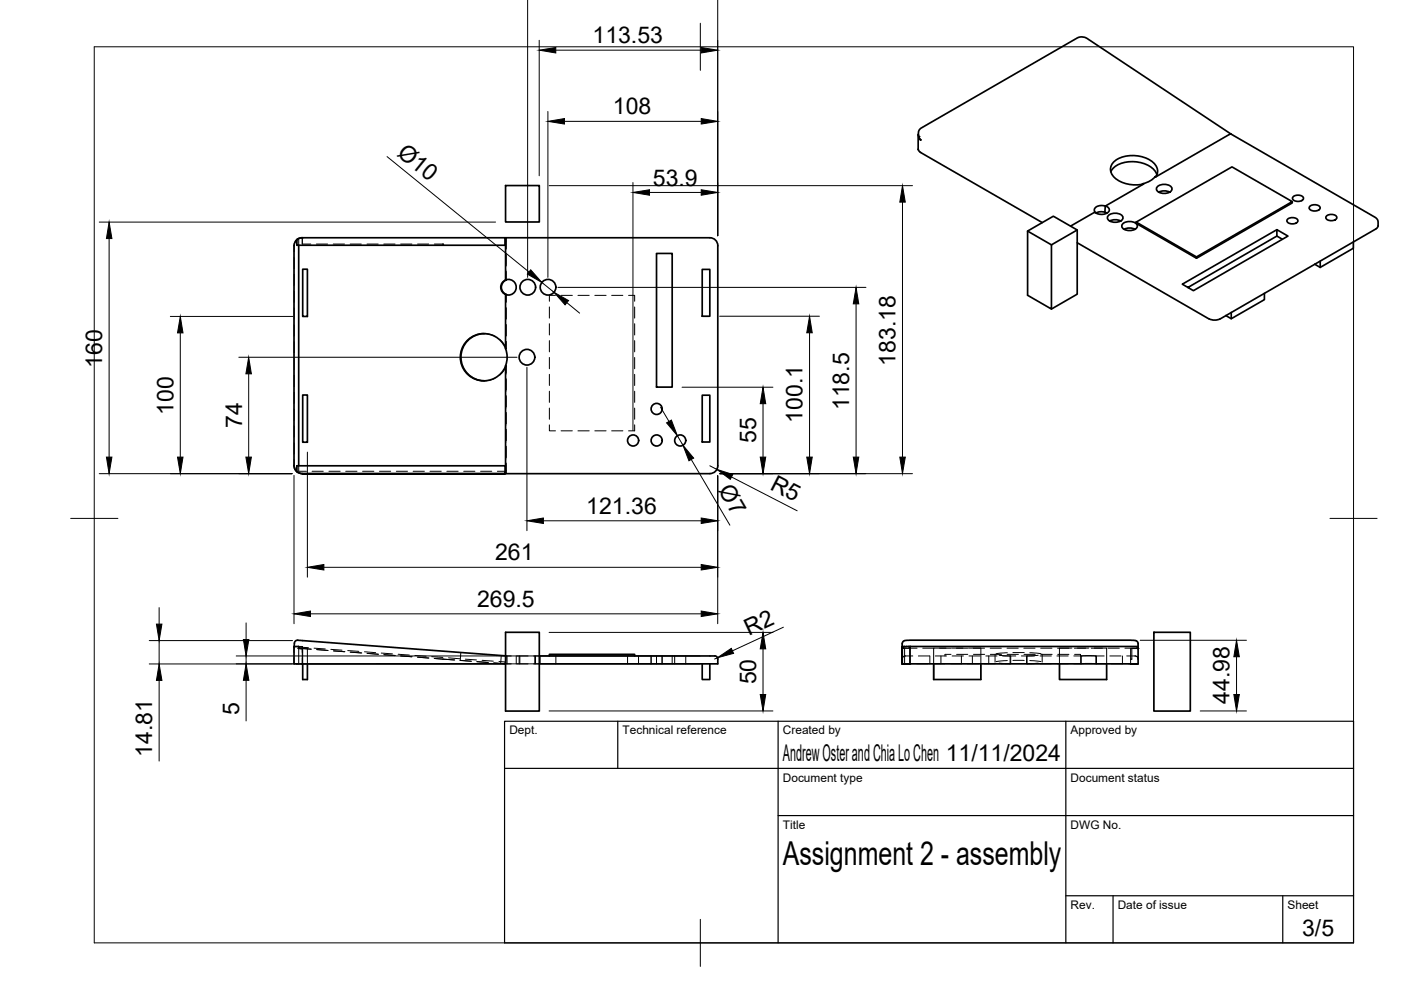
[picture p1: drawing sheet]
<svg xmlns="http://www.w3.org/2000/svg" width="297mm" height="210mm" viewBox="0 0 297 210" stroke-linecap="round" stroke-linejoin="round" font-family="sans-serif">
<!-- layer: Visible -->
<g fill="none" stroke="#000" stroke-width=".36">
<path d="M107.2 39.3h7.1v7.8h-7.1zM194.7 28.6v3.1M194.7 31.7h.1M194.7 31.7l.5 .6 25.8 14.9M194.7 28.6l.1 .4M194.7 28.4l.1 .6M194.8 29v.2M194.8 29.3l.4 .3M194.8 29.2l.4 .4M195.2 29.6h.1M235.5 36.4a5 5 0 0 1 5.1-2.1 5 5 0 0 1 4.7 2.8M245.1 37.3a6.4 6.4 0 0 1-3 1.8"/>
<path d="M245.3 39.6a2.16 2.16 0 0 1 3.2 .3 1.43 1.43 0 0 1-1.9 1.1 1.27 1.27 0 0 1-1.4-1.1zM260.7 28.5l-15.7 9a2.35 2.35 0 0 0-1-3.5 7.1 7.1 0 0 0-7.7 .1 2.33 2.33 0 0 0 .6 4 7.4 7.4 0 0 0 5.5 .9l-8.1 4.7v1.3M261 28.4l30.5 17.7 .5 .4 .2 .4a1.43 1.43 0 0 1-.5 1.6l-33 19.1M261 28.4l-30.5-20.3a2.1 2.1 0 0 0-2.2 0l-33 19-.5 .6-.1 .9M261 28.4l-.3 .1M62.3 52.1l.1 46.7M62.9 50.8l-.4 .6-.1 .7M62.9 50.8l1.1-.4h43.1v1.6h-44.2zM63.3 52v46.8M64.2 57.1h1v10h-1zM107.1 50.4h.1M107.2 59.3v.1"/>
<path d="M107.2 59.3a1.66 1.66 0 0 0-1 1.6 1.66 1.66 0 0 0 1 1.6M107.3 59.3l-.1 .1M107.4 59.3a1.66 1.66 0 0 0-1.1 1.6 1.66 1.66 0 0 0 1.1 1.6M139.2 53.7h3.3v28.4h-3.3zM148.9 57.1h1.6v9.9h-1.6zM152.2 52.1v46.6a1.66 1.66 0 0 1-1.7 1.7M152.2 52.1a1.66 1.66 0 0 0-1.7-1.7h-43.3v9a1.66 1.66 0 0 1 2.3 1.5 1.66 1.66 0 0 1-2.3 1.6M217.9 49l5 2.9M228.4 48.8l-5.5 3.1v13.6l-5-2.9v-13.6l5.4-3.2 5.1 3v13.6l-5.5 3.1M228.4 51.5l27.9 16.1M232.1 45l-5.1 2.9M234.3 45l.4 .2"/>
<path d="M234.3 45h.1M234.3 45l-.9-.1-1 .3M234.3 43.7l-1.1-.1a.97 .97 0 0 0-1 1.4M234.4 43.7a.84 .84 0 0 1 .8 .8 .84 .84 0 0 1-.9 .8l-1.3 .1-.9-.4M235 45.7a2.16 2.16 0 0 1 3.1 .3 1.43 1.43 0 0 1-1.9 1.1 1.27 1.27 0 0 1-1.4-1.1zM235.3 46.9a2.58 2.58 0 0 1 2.3 0M238 47.5a2.16 2.16 0 0 1 3.1 .3 1.43 1.43 0 0 1-1.9 1.1 1.27 1.27 0 0 1-1.4-1.1zM238.3 48.6a2.58 2.58 0 0 1 2.4 0M240.9 47.1l20.3-11.7 12.8 7.3-20.3 11.8zM240.9 47.1v.3l12.8 7.4v-.3M245.7 40.7a2.58 2.58 0 0 1 2.3 0M270.7 48.7l-20 11.6 2.3 1.3 20.1-11.5-2.4-1.4v1.4l-18.8 10.9"/>
<path d="M270.7 50.1l1.2 .6M272.9 46.6a1.46 1.46 0 0 1 2.3 .2 1.36 1.36 0 0 1-2.4 0zM274 42.7v.3l-20.3 11.8M274.1 41.8a1.46 1.46 0 0 1 2.3 .2 1.36 1.36 0 0 1-2.4 0zM277.6 43.8a1.46 1.46 0 0 1 2.3 .3 1.36 1.36 0 0 1-2.3 0zM278.8 56h.1M279.9 55.4v1.3M281.2 45.9a1.46 1.46 0 0 1 2.2 .2 1.36 1.36 0 0 1-2.3 0zM286.9 51.3v1.3l-7 4.1-1.1-.7M102.6 70.7a5 5 0 0 0-4.9 5 5 5 0 0 0 4.9 5M107.2 62.5v11.4l.3 1.8-.3 1.8v22.9h43.3M107.2 73.8a5 5 0 0 0-7.6-2 5 5 0 0 0 0 7.9 5 5 0 0 0 7.6-2.1"/>
<path d="M107.2 62.5h.1M256.3 67.6a2.58 2.58 0 0 0 2.4 0M261 66.2v1.4M268.1 62.2v1.3l-7.1 4.1-1.1-.7M62.3 98.8l.5 1.1 .5 .3 .7 .2M62.4 99l.2 .6M62.9 99.9l.5 .4 .6 .1M64.2 83.7h1v10.1h-1zM148.9 83.8h1.6v9.9h-1.6zM62.9 100v-1.2h44.2v1.6h-43h43.1M62.4 136.4v.7M62.4 136.4a1.11 1.11 0 0 1 1.5-.6l43.3 3.3"/>
<path d="M63.3 137.4l.8 .1M63.3 137.4h.1M64 137.4h-.7v-.3h-1v3.7l44.9-.1M107.2 134.1h7.1v16.7h-7.1zM114.3 139.1h37.2M116.5 139.1v-.4h18.1v.4M151.5 139.1a.67 .67 0 0 1 .7 .6v1.1h-37.9M191.3 137.1v3.7zM191.3 137.2v3.5M191.6 137.4h.1M191.5 137.4h.1M192.9 137.1h48.3v.3"/>
<path d="M241.2 137.4l.1 .1M241.2 137.4h.1M241.3 137.5v-1.1l-.1-.3-.5-.3-.9-.1-47.6 .1-.8 .3-.1 1h1.4l.2 .3-.1-.3h.1v3.7h-1.6M241.3 137.5v3.3h-.4M244.6 134.1h7.8v16.7h-7.8zM64.2 140.8v3.3h1v-3.3M148.9 140.8v3.3h1.6v-3.3M191.3 140.7v.1M191.7 140.8h49.2M198 140.8v3.3h10v-3.3M224.6 140.8v3.3h10v-3.3M239.7 140.8h1.2"/>
<circle cx="111.7" cy="75.7" r="1.66"/>
<circle cx="111.9" cy="60.9" r="1.66"/>
<circle cx="116.2" cy="60.9" r="1.66"/>
<circle cx="134.2" cy="93.4" r="1.17"/>
<circle cx="139.2" cy="86.7" r="1.17"/>
<circle cx="139.2" cy="93.4" r="1.17"/>
<circle cx="144.2" cy="93.4" r="1.17"/>
</g>
<g fill="#000">
<circle cx="194.8" cy="29.3" r=".18"/>
<circle cx="194.8" cy="29" r=".18"/>
<circle cx="64" cy="50.4" r=".18"/>
<circle cx="107.2" cy="62.5" r=".18"/>
<circle cx="64.1" cy="100.4" r=".18"/>
<circle cx="107.1" cy="100.4" r=".18"/>
<circle cx="241.3" cy="137.5" r=".18"/>
<circle cx="191.3" cy="140.8" r=".18"/>
<circle cx="240.9" cy="140.8" r=".18"/>
</g>
<!-- layer: Hidden -->
<g fill="none" stroke="#000" stroke-width=".21">
<path d="M62.4 54.6v2.4M62.4 58.1v2.4M62.9 50.8h.1M62.9 50.8v1.2M63.3 50.6l-.7 .6a3.3 3.3 0 0 0-.2 2.2M63.3 50.5v1.5M64.1 50.4v1.3h1.8M67.1 51.7h2.4M70.7 51.7h2.3M74.2 51.7h2.4M77.8 51.7h2.4M81.4 51.7h2.4"/>
<path d="M84.9 51.7h2.4M88.5 51.7h2.4M92.1 51.7h1.9v.3M93.9 51.7v.3M107.1 50.4v1.6M107.2 50.4v2.1M107.2 53.7v2.4M107.2 57.2v2.1M107.3 50.4v2.4M107.3 54v2.4M107.3 57.6v1.7M62.4 61.7v2.4"/>
<path d="M62.4 65.3v2.4M62.4 68.9v2.3M62.4 72.4v2.4M62.4 76v2.4M62.4 79.6v2.4M102.6 70.8h.1M102.6 70.8l1.2 .1 1.2 .4M106 72l.8 .9 .5 1M107.2 73.8v.1M107.2 62.5v1.5M107.2 65.2v2.4M107.2 68.8v2.4"/>
<path d="M107.2 72.4v1.5M107.2 77.5v2M107.2 77.5v.2M107.2 77.5h.1M107.2 73.9h.1M107.3 77.5a4.4 4.4 0 0 1-1.3 2M107.3 62.5v1.6M107.3 65.3v2.3M107.3 68.8v2.4M107.3 72.4v1.5M107.3 77.5v1.6M116.5 65.1v2.4"/>
<path d="M116.5 68.6v2.4M116.5 72.2v2.4M116.5 75.8v2.4M116.5 79.4v2.3M117.8 62.6h-1.3v1.3M119 62.6h2.3M122.5 62.6h2.4M126.1 62.6h2.4M129.7 62.6h2.4M133.3 62.6h1.3v1.3M134.6 65.1v2.4M134.6 68.6v2.4"/>
<path d="M134.6 72.2v2.4M134.6 75.8v2.4M134.6 79.4v2.3M62.3 98.8h.1M62.3 98.8l.1 .1M62.4 83.2v2.3M62.4 86.7v2.4M62.4 90.3v2.4M62.4 93.9v2.4M62.4 97.4v1.4M62.9 98.8v1.2M63.3 98.8v1.1h1.7"/>
<path d="M66.2 99.9h2.3M69.7 99.9h2.4M73.3 99.9h2.4M76.9 99.9h2.4M80.5 99.9h2.3M84 99.9h2.4M87.6 99.9h2.4M91.2 99.9h2.4M94.7 99.9h2.4M98.3 99.9h2.4M101.9 99.9h2.4M102.6 80.7h.1"/>
<path d="M105 80.2l-1.2 .4-1.2 .1M105.5 99.9h1.6v.5M107.2 80.7v2.3M107.2 84.2v2.4M107.2 87.8v2.4M107.2 91.4v2.4M107.2 94.9v2.4M107.2 98.5v1.9M107.3 98.2v2.2M107.3 80.3v2.4M107.3 83.9v2.4M107.3 87.5v2.3"/>
<path d="M107.3 91v2.4M107.3 94.6v2.4M116.5 90.1v1.2h1.3M116.5 82.9v2.4M116.5 86.5v2.4M119 91.3h2.3M122.5 91.3h2.4M126.1 91.3h2.4M129.7 91.3h2.4M134.6 82.9v2.4M134.6 86.5v2.4M134.6 90.1v1.2h-1.3"/>
<path d="M63.2 100.1v.1M62.3 139.5v1.3M62.4 137.1l-.1 1.2M62.6 137.1h.3M63.2 137.4h.1M63.3 137.1h.8M63.3 137.4h.1M63.3 137.4v3.4h-.4M64.1 138.3v-1.2v3.7v-1.3M64.1 137.2l1.3 .1M65.9 137.6l-1.8-.1 1.9 .1M66.6 137.4l2.4 .2"/>
<path d="M67.1 137.7l2.5 .2M70.1 137.7l2.4 .2M70.7 138l2.3 .2M70.8 138l2.3 .2M73.7 137.9l2.4 .2M74.2 138.3l2.4 .1M74.3 138.3l2.4 .1M77.3 138.2l2.4 .2M77.8 138.5l2.5 .2M80.8 138.5l2.4 .1M81.4 138.8l2.3 .2M81.4 138.8l2.4 .2"/>
<path d="M84.4 138.7l2.4 .2M84.9 139.1l2.4 .1M85 139.1l2.4 .1M88 139l2.3 .1M88.5 139.3l2.5 .2M91.5 139.2l2.4 .2M92.1 139.6l1.8 .2M92.1 139.6l4.3 .3M93.9 139.8l2.4 .1M93.9 139.8h.1M95.1 139.5l2.4 .2M97.7 138.4l-.1 1.6 2.4 .2"/>
<path d="M98.7 139.8l2.3 .1M106.3 139l-.1 1.7M107.2 139.1h.1l-.1 1.6M107.2 139.1h1.2M107.5 139.1v1.7M109.5 139.1v1.7M109.6 139.1h2.4M110.1 139.1v1.7M110.2 139.1v1.7M113.1 139.1h1.2M113.4 139.1v1.7M113.5 139.1v1.7"/>
<path d="M114.5 139.1v1.7M117.9 139.1v1.7M133.1 139.1v1.7M135.4 139.1v1.7M138 139.1v1.7M139.2 139.1v1.7M140.4 139.1v1.7M142.5 139.1v1.7M143 139.1v1.7M145.4 139.1v1.7M191.5 137.4h.1M191.6 137.4h.1"/>
<path d="M191.8 137.4h1.2v3.4h-1.7h.4M191.8 137.4v3.4l-.5-.1h1.9M191.8 137.4h2.6M193 137.1v.3M193.5 139.1h-1.5a.65 .65 0 0 0-.7 .6M194.7 139.1h2.4v1.7M195.6 137.4h2.4M198.3 139.1h2.4M199.2 137.4h2.4M199.5 139.1v1.7M200.6 137.4h-2.6v3.4M201.6 138.7h-1.2v.4"/>
<path d="M201.8 137.4h2.4M201.9 139.1h2.4M202.8 137.4h2.4M202.8 138.7h2.4M203.8 139.1v1.7M205.3 137.4h2.7l-.1 6.7M205.4 139.1h2.4M206.2 139.1v1.7M206.4 137.4h2.3M206.4 138.7h2.4M209 139.1h2.4M209.6 139.1v1.7"/>
<path d="M209.9 137.4h2.4M210 138.7h2.3M211 138.7v1.7M211.8 138.9l2.4 .2M212.6 139.1h1.6M213.5 137.4h2.4M213.5 138.7h2.4M213.6 138.4l-2.4 .2M214.2 139.1h1.2M214.2 139.1v1.7M214.3 139.1v1.7M214.8 138.4h2.3"/>
<path d="M216.6 139.1h1.2M217.1 137.4h2.4M217.1 138.7h2.4M217.6 139.1v1.7M217.8 139.1h1.5M217.8 139.1v1.7M218.3 138.4l2.4 .2M220.1 138.9l-2.3 .2M220.5 139.1h2.4M220.6 137.4h2.4M220.7 138.7h2.4M221 138.7v1.7"/>
<path d="M224.1 139.1h2.4M224.2 137.4h2.4M224.3 138.7h2.3M227.2 137.4h-2.6v3.4M227.7 139.1h1.5M227.8 137.4h2.4M227.8 138.7h1.3v.4M228.4 137.4h2.4M229.1 139.1v1.7M229.2 139.1h3.1v1.7M229.2 139.1h4.9M229.2 139.1v1.7"/>
<path d="M231.4 137.4h2.3M232 137.4h2.6v3.4M232.5 139.1v1.7M234.9 137.4h2.4M235.3 139.1h2.4M238 139.1v1.7M238.5 137.4h2.7M238.9 139.1h1.8l.5 .2 .1 .4M241.2 137.1v.3M241.2 137.4h-1.5v3.4M241.3 137.5h-1.3v2.3h-.3M241.3 137.5h.1"/>
<path d="M64.2 140.8v-3.4h1v3.4M97.5 140l2.4 .2M101.1 140.3l2.4 .2M101.2 140.3l2.3 .2M102.2 140l2.4 .2M104.6 140.6l2.5 .2M104.7 140.6l2.4 .1M105.8 140.3h1.3v.4M107.2 140.7l1.2 .1M109.6 140.8h2.4M113.1 140.8h1.2M194.4 140.7h2.4"/>
<path d="M198 140.7h2.3M198 140.8v3.3M201.5 140.7h2.4M205.1 140.7h2.4M208.7 140.7h2.4M211.8 140.6l2.4 .1M212.3 140.7h1.9M213.6 140.1l-2.4 .2M214.8 140h2.3M217.8 140.7h1.5M218.3 140.1l2.4 .2M220.1 140.6l-2.3 .1"/>
<path d="M220.5 140.7h2.4M224.1 140.7h2.4M224.7 140.8v3.3M227.7 140.7h6.7M234.6 140.8v3.3M235.6 140.7h2.4M239.2 140.7h2.1h-1.6M239.7 140.8h1.6"/>
</g>
<!-- layer: BORDER -->
<path d="M20 9.9h267v190h-267zM148.5 4.9v10M15 109.9h10M282 109.9h10M148.5 194.9v10" fill="none" stroke="#000" stroke-width=".21"/>
<!-- layer: TITLEBLOCK -->
<path d="M107 152.9h180v47h-180zM131 152.9v10M165 152.9v47M226 152.9v47M107 162.9h180M165 172.9h122M226 189.9h61M236 189.9v10M272 189.9v10" fill="none" stroke="#000" stroke-width=".25"/>
<!-- layer: FD_Dimensions -->
<g fill="none" stroke="#000" stroke-width=".21">
<path d="M111.9 0v58.8M152.2 0v50M114.3 8.5v28.8M117.8 10.6h30.9M82.1 33.2l30.1 24.5M116.2 23.6v35.2M116.4 39.4h77.1M119.7 25.7h29M134.2 38.7v52.6M21 47.1h84.1M23.1 50.6v46.3M114.9 59.9l2.6 2.1"/>
<path d="M137.7 40.8h11M191.3 42.9v54M36.1 67.1h26M38.2 70.6v26.3M50.6 75.7h59M52.7 79.3v17.6M111.7 77.9v34.6M118.3 60.9h65.3M120.2 64.2l2.7 2.2M152.6 67h21.1M171.6 70.6v26.3M181.5 64.4v32.5"/>
<path d="M65.2 95.9v26.5M140.1 86.4l1.7 3M143.6 92.4l1.2 2M144.6 82.1h19.3M146.6 97.4l8.1 14M150.5 98.8l1.5 .7M161.8 85.6v11.3M21 100.4h40.9M62.3 100.8v31.4M115.2 110.4h33.5M152.2 100.9v31.3M152.6 100.4h40.9"/>
<path d="M155.1 101.1l13.9 7.2M31.6 135.8h30.4M33.7 128.8v3.5M33.7 135.8v5M50.1 139.1h98.3M52.2 132.1v3.5M52.2 139.1v1.7M65.8 130.1h82.9M68.7 120.3h80M116.4 134.1h47.5M152.1 139.5l-.6 .2M161.8 137.6v9.6"/>
<path d="M166.1 133l-10.8 5M241.7 135.8h22.6M262.2 139.2v8M31.6 140.8h30.4M33.7 144.3v17.1M50.1 140.8h98.3M52.2 144.2v8.7M116.4 150.7h47.5M254.5 150.7h9.8"/>
</g>
<g fill="#000" stroke="#000" stroke-width=".21">
<path d="M114.3 10.6l3.5-.5v1.1zM148.7 10.1l3.5 .5-3.5 .6zM116.2 25.7l3.5-.6v1.2zM148.7 25.1l3.5 .6-3.5 .6zM23.1 47.1l.6 3.5h-1.1zM112.5 57.2l2.4 2.7-3.1-1.8zM134.2 40.8l3.5-.6v1.2zM148.7 40.2l3.5 .6-3.5 .6zM191.3 39.4l.6 3.5h-1.1zM38.2 67.1l.6 3.5h-1.2zM52.7 75.7l.6 3.6h-1.2zM117.5 62l3 1.7-.7 .9z"/>
<path d="M171.6 67l.6 3.6h-1.2zM181.5 60.9l.6 3.5h-1.2zM22.6 96.9h1.1l-.6 3.5zM37.6 96.9h1.2l-.6 3.5zM52.1 96.9h1.2l-.6 3.5zM141.3 89.7l1-.6 1.3 3.3zM144.8 94.4l2.3 2.7-1 .6zM161.2 96.9h1.1l-.5 3.5zM161.8 82.1l.5 3.5h-1.1zM171 96.9h1.2l-.6 3.5zM180.9 96.9h1.2l-.6 3.5zM190.8 96.9h1.1l-.6 3.5z"/>
<path d="M65.2 120.3l3.5-.6v1.2zM111.7 110.4l3.5-.6v1.2zM148.7 119.7l3.5 .6-3.5 .6zM148.7 109.8l3.5 .6-3.5 .6zM152 99.5l3.4 1.1-.6 1zM33.2 132.3h1.1l-.6 3.5zM51.6 135.6h1.2l-.6 3.5zM62.3 130.1l3.5-.5v1.1zM148.7 129.6l3.5 .5-3.5 .6zM152.1 139.5l2.9-2 .5 1zM161.8 134.1l.5 3.5h-1.1zM262.2 135.8l.6 3.4h-1.2z"/>
<path d="M33.7 140.8l.6 3.5h-1.1zM52.2 140.8l.6 3.4h-1.2zM161.2 147.2h1.1l-.5 3.5zM261.6 147.2h1.2l-.6 3.5z"/>
</g>
<text font-size="7" x="166" y="183.4">Assignment 2 - assembly</text>
<g font-size="4.9">
<text x="125.6" y="9.2">113.53</text>
<text x="129.9" y="24.3">108</text>
<text x="84" y="32.8" transform="rotate(39 84 32.8)">Ø10</text>
<text x="138.4" y="39.3">53.9</text>
<text x="21.7" y="78" transform="rotate(-90 21.7 78)">160</text>
<text x="189.9" y="77.5" transform="rotate(-90 189.9 77.5)">183.18</text>
<text x="36.8" y="88" transform="rotate(-90 36.8 88)">100</text>
<text x="170.2" y="89.7" transform="rotate(-90 170.2 89.7)">100.1</text>
<text x="180" y="87" transform="rotate(-90 180 87)">118.5</text>
<text x="51.3" y="90.8" transform="rotate(-90 51.3 90.8)">74</text>
<text x="160.3" y="94" transform="rotate(-90 160.3 94)">55</text>
<text x="152.2" y="103.9" transform="rotate(60 152.2 103.9)">Ø7</text>
<text x="163.1" y="103.6" transform="rotate(27 163.1 103.6)">R5</text>
<text x="124.3" y="109">121.36</text>
<text x="105" y="118.8">261</text>
<text x="101.2" y="128.7">269.5</text>
<text x="158.8" y="134.8" transform="rotate(-25 158.8 134.8)">R2</text>
<text x="160.3" y="145.1" transform="rotate(-90 160.3 145.1)">50</text>
<text x="260.7" y="149.3" transform="rotate(-90 260.7 149.3)">44.98</text>
<text x="50.7" y="151.7" transform="rotate(-90 50.7 151.7)">5</text>
<text x="32.3" y="160.5" transform="rotate(-90 32.3 160.5)">14.81</text>
<text x="166" y="161.4">Andrew Oster and Chia Lo Chen 11/11/2024</text>
<text x="276.1" y="198.6">3/5</text>
</g>
<g font-size="2.5">
<text x="108" y="155.7">Dept.</text>
<text x="132" y="155.7">Technical reference</text>
<text x="166" y="155.7">Created by</text>
<text x="227" y="155.7">Approved by</text>
<text x="166" y="165.7">Document type</text>
<text x="227" y="165.7">Document status</text>
<text x="166" y="175.7">Title</text>
<text x="227" y="175.7">DWG No.</text>
<text x="227" y="192.7">Rev.</text>
<text x="237" y="192.7">Date of issue</text>
<text x="273" y="192.7">Sheet</text>
</g>
</svg>
